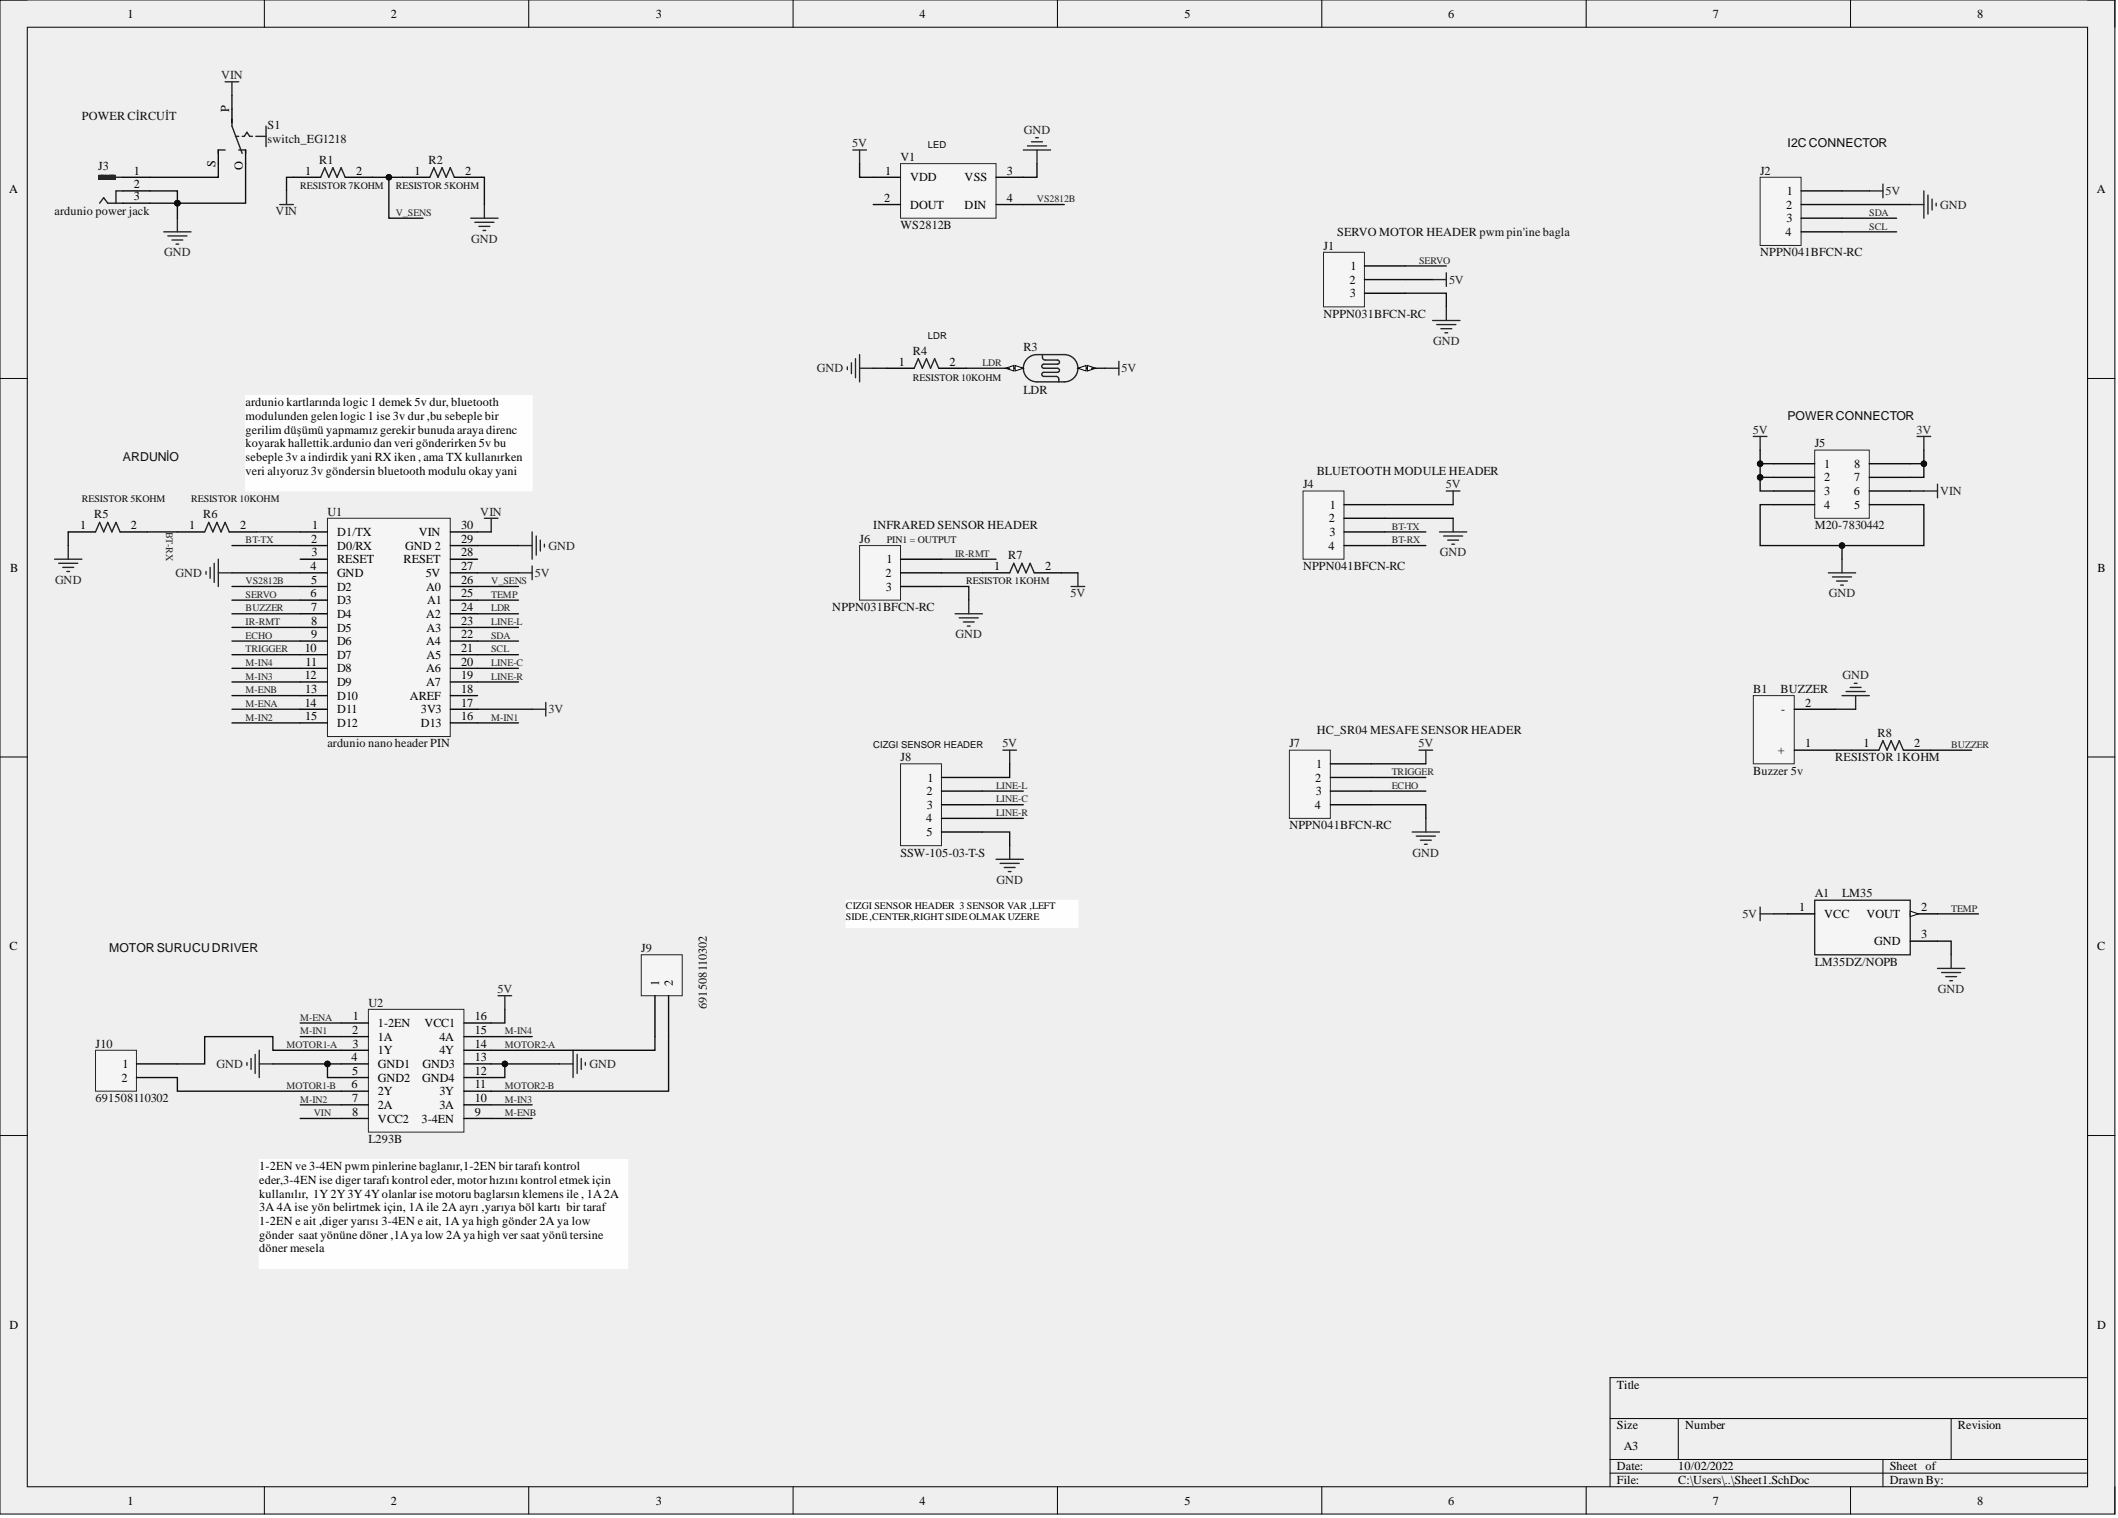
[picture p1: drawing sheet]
<svg xmlns="http://www.w3.org/2000/svg" width="393mm" height="282mm" viewBox="0 0 393 282" stroke-linecap="round" stroke-linejoin="round" font-family="sans-serif">
<path d="M0 0h392.8v281.1h-392.8z" fill-rule="evenodd" fill="#efefef"/>
<path d="M0 0h392.8v281.1h-392.8z" fill="none" stroke="#000" stroke-width=".19"/>
<path d="M5.1 5.1h382.6v271h-382.6z" fill-rule="evenodd" fill="#efefef"/>
<g fill="none" stroke="#000" stroke-width=".19">
<path d="M0 0h5.1M49.1 0v5.1M98.2 0v5.1M147.3 0v5.1M196.4 0v5.1M245.5 0v5.1M294.6 0v5.1M343.7 0v5.1M387.7 0h5.1v5.1M5.1 5.1h382.6v271h-382.6zM0 70.3h5.1M387.7 70.3h5.1"/>
<path d="M0 140.6h5.1M387.7 140.6h5.1M0 210.8h5.1M387.7 210.8h5.1M387.7 255.8h-88.7v20.3M49.1 276.1v5M98.2 276.1v5M147.3 276.1v5M196.4 276.1v5M245.5 276.1v5M294.6 276.1v5M299 263.4h88.7"/>
<path d="M299 271h88.7M299 273.5h88.7M311.7 263.4v7.6M343.7 276.1v5M349.7 271v5.1M362.4 263.4v7.6M392.8 276.1v5"/>
</g>
<path d="M60.8 96.2h22.8v40.6h-22.8z" fill-rule="evenodd" fill="#f5f5f5"/>
<path d="M60.8 96.2h22.8v40.6h-22.8z" fill="none" stroke="#262626" stroke-width=".19"/>
<g fill="none" stroke="#000" stroke-width=".25">
<path d="M55.7 98.8h5.1M83.6 98.8h5.1M55.7 101.3h5.1M55.7 103.8h5.1M55.7 106.4h5.1M55.7 108.9h5.1M55.7 111.4h5.1M55.7 114h5.1M55.7 116.5h5.1M55.7 119h5.1M83.6 101.3h5.1M83.6 103.8h5.1"/>
<path d="M83.6 106.4h5.1M83.6 108.9h5.1M83.6 111.4h5.1M83.6 114h5.1M83.6 116.5h5.1M83.6 119h5.1M55.7 121.6h5.1M55.7 124.1h5.1M55.7 126.6h5.1M55.7 129.2h5.1M55.7 131.7h5.1M55.7 134.2h5.1"/>
<path d="M83.6 121.6h5.1M83.6 124.1h5.1M83.6 126.6h5.1M83.6 129.2h5.1M83.6 131.7h5.1M83.6 134.2h5.1"/>
</g>
<path d="M18.5 37.7l.8-1 .7 1h2.8M21.3 32.9h1.5" fill="none" stroke="#1c1c1c" stroke-width=".25"/>
<path d="M19.3 32.9h.2" fill="none" stroke="#1c1c1c" stroke-width=".19"/>
<path d="M18.9 32.5h.7v.8h-.7z" fill-rule="evenodd" fill="#1c1c1c"/>
<path d="M18.9 32.5h.7v.8h-.7zM20 32.9h.3" fill="none" stroke="#1c1c1c" stroke-width=".19"/>
<path d="M19.6 32.5h.8v.8h-.8z" fill-rule="evenodd" fill="#1c1c1c"/>
<path d="M19.6 32.5h.8v.8h-.8zM20.8 32.9h.2" fill="none" stroke="#1c1c1c" stroke-width=".19"/>
<path d="M20.4 32.5h.8v.8h-.8z" fill-rule="evenodd" fill="#1c1c1c"/>
<path d="M20.4 32.5h.8v.8h-.8zM21 32.9h.3" fill="none" stroke="#1c1c1c" stroke-width=".19"/>
<path d="M20.7 32.5h.7v.8h-.7z" fill-rule="evenodd" fill="#1c1c1c"/>
<path d="M18.8 32.9h.2M20.7 32.5h.7v.8h-.7z" fill="none" stroke="#1c1c1c" stroke-width=".19"/>
<path d="M18.4 32.5h.7v.8h-.7z" fill-rule="evenodd" fill="#1c1c1c"/>
<path d="M18.4 32.5h.7v.8h-.7z" fill="none" stroke="#1c1c1c" stroke-width=".19"/>
<path d="M22.8 32.9h5.1M22.8 35.5h5.1M22.8 37.7h5.1" fill="none" stroke="#000" stroke-width=".25"/>
<path d="M22.8 35.5h-1.3v2.2" fill="none" stroke="#1c1c1c" stroke-width=".25"/>
<path d="M90 38v2.5M30.4 43h5.1M31.2 43.8h3.5M31.9 44.6h2.1M32.7 45.3h.5M32.9 40.5v2.5M87.4 40.5h5.1M88.2 41.3h3.5M88.9 42h2.1M89.7 42.8h.5" fill="none" stroke="#262626" stroke-width=".25"/>
<path d="M245.8 46.8h7.6v10.2h-7.6z" fill-rule="evenodd" fill="#f5f5f5"/>
<path d="M245.8 46.8h7.6v10.2h-7.6z" fill="none" stroke="#262626" stroke-width=".19"/>
<path d="M253.4 49.4h7.6M253.4 51.9h7.6M253.4 54.4h7.6" fill="none" stroke="#000" stroke-width=".25"/>
<path d="M266.1 51.9h2.5M266.1 59.5h5M268.6 50.6v2.6M268.6 57v2.5M266.8 60.3h3.6M267.6 61h2M268.4 61.8h.5M96.3 106.4h2.5M98.8 105.1v2.5M98.8 131.7h2.6M101.4 130.4v2.6" fill="none" stroke="#262626" stroke-width=".25"/>
<path d="M242 91.2h7.6v12.6h-7.6z" fill-rule="evenodd" fill="#f5f5f5"/>
<path d="M242 91.2h7.6v12.6h-7.6z" fill="none" stroke="#262626" stroke-width=".19"/>
<path d="M54.5 32.9h5M64.1 32.9h5.1M74.8 32.9h5M84.4 32.9h5.1M12.7 98.8h5M22.3 98.8h5.1M249.6 93.7h7.6M249.6 96.2h7.6M249.6 98.8h7.6M249.6 101.3h7.6" fill="none" stroke="#000" stroke-width=".25"/>
<path d="M267.3 98.8h5.1M268.1 99.5h3.5M268.6 91.2h2.5M269.9 91.2v2.5M269.9 96.2v2.6M10.1 103.8h5.1M10.9 104.6h3.5M11.7 105.4h2M12.4 106.1h.5M12.7 101.3v2.5M268.9 100.3h2M269.6 101.1h.5" fill="none" stroke="#262626" stroke-width=".25"/>
<path d="M59.5 32.9l.8-1.8 .8 1.8 .7-1.8 .8 1.8 .7-1.8 .8 1.8M79.8 32.9l.8-1.8 .7 1.8 .8-1.8 .8 1.8 .7-1.8 .8 1.8M17.7 98.8l.8-1.8 .8 1.8 .7-1.8 .8 1.8 .7-1.8 .8 1.8" fill="none" stroke="#1c1c1c" stroke-width=".25"/>
<path d="M239.5 139.3h7.6v12.7h-7.6z" fill-rule="evenodd" fill="#f5f5f5"/>
<path d="M239.5 139.3h7.6v12.7h-7.6z" fill="none" stroke="#262626" stroke-width=".19"/>
<path d="M247.1 141.8h7.6M247.1 144.4h7.6M247.1 146.9h7.6M247.1 149.4h7.6" fill="none" stroke="#000" stroke-width=".25"/>
<path d="M263.5 139.3h2.6M264.8 139.3v2.5M262.3 154.5h5M263 155.3h3.6M263.8 156h2M264.5 156.8h.6M264.8 152v2.5" fill="none" stroke="#262626" stroke-width=".25"/>
<path d="M325.6 129.2h7.6v12.6h-7.6z" fill-rule="evenodd" fill="#f5f5f5"/>
<path d="M325.6 129.2h7.6v12.6h-7.6z" fill="none" stroke="#262626" stroke-width=".19"/>
<path d="M32.9 98.8h5.1M42.6 98.8h5M333.2 139.3h7.6M333.2 131.7h7.6M343.9 139.3h5M353.5 139.3h5.1" fill="none" stroke="#000" stroke-width=".25"/>
<path d="M38 98.8l.8-1.8 .7 1.8 .8-1.8 .8 1.8 .7-1.8 .8 1.8M348.9 139.3l.8-1.8 .8 1.8 .7-1.8 .8 1.8 .7-1.8 .8 1.8" fill="none" stroke="#1c1c1c" stroke-width=".25"/>
<path d="M342.1 129.2h5.1M342.8 128.4h3.6M343.6 127.6h2M344.4 126.9h.5M344.6 129.2v2.5M326.9 168.4v2.6M326.9 169.7h2.5M359.8 179.8h5.1M362.4 177.3v2.5M360.6 180.6h3.5M361.3 181.3h2.1M362.1 182.1h.5" fill="none" stroke="#262626" stroke-width=".25"/>
<path d="M159.6 101.3h7.6v10.1h-7.6z" fill-rule="evenodd" fill="#f5f5f5"/>
<path d="M159.6 101.3h7.6v10.1h-7.6z" fill="none" stroke="#262626" stroke-width=".19"/>
<path d="M167.2 103.8h7.6M167.2 106.4h7.6M167.2 108.9h7.6M182.4 106.4h5.1M192.1 106.4h5" fill="none" stroke="#000" stroke-width=".25"/>
<path d="M177.4 114h5M178.1 114.7h3.6M178.9 115.5h2M179.7 116.2h.5M179.9 111.4v2.6M198.9 108.9h2.6M200.2 106.4v2.5" fill="none" stroke="#262626" stroke-width=".25"/>
<path d="M187.5 106.4l.8-1.8 .7 1.8 .8-1.8 .8 1.8 .7-1.8 .8 1.8" fill="none" stroke="#1c1c1c" stroke-width=".25"/>
<path d="M167.2 30.4h17.8v10.1h-17.8z" fill-rule="evenodd" fill="#f5f5f5"/>
<path d="M167.2 30.4h17.8v10.1h-17.8z" fill="none" stroke="#262626" stroke-width=".19"/>
<path d="M162.2 32.9h5M162.2 38h5M185 32.9h5M185 38h5" fill="none" stroke="#000" stroke-width=".25"/>
<g fill="none" stroke="#262626" stroke-width=".25">
<path d="M158.4 27.9h2.5M159.6 27.9v2.5M190 27.9h5.1M190.8 27.1h3.6M191.6 26.3h2M192.3 25.6h.5M192.6 27.9v2.5M98.8 98.8v5M99.6 99.5v3.6M38.3 106.1v.5M39 105.4v2M39.8 104.6v3.5"/>
<path d="M40.5 103.8v5.1M40.5 106.4h2.6M96.3 101.3h2.5M100.3 100.3v2M101.1 101.1v.5"/>
</g>
<path d="M167.2 141.8h7.6v15.2h-7.6z" fill-rule="evenodd" fill="#f5f5f5"/>
<path d="M167.2 141.8h7.6v15.2h-7.6z" fill="none" stroke="#262626" stroke-width=".19"/>
<path d="M174.8 144.4h7.6M174.8 146.9h7.6M174.8 149.4h7.6M174.8 152h7.6M174.8 154.5h7.6" fill="none" stroke="#000" stroke-width=".25"/>
<path d="M186.2 139.3h2.6M187.5 139.3v2.5M185 159.6h5M187.5 157v2.6M185.7 160.3h3.6M186.5 161.1h2M187.3 161.8h.5" fill="none" stroke="#262626" stroke-width=".25"/>
<path d="M157.1 167.2h43.1v5h-43.1z" fill-rule="evenodd" fill="#fefefe"/>
<path d="M157.1 167.2h43.1v5h-43.1z" fill="none" stroke="#fefefe" stroke-width=".19"/>
<path d="M45.6 73.4h53.2v17.8h-53.2z" fill-rule="evenodd" fill="#fefefe"/>
<path d="M45.6 73.4h53.2v17.8h-53.2z" fill="none" stroke="#fefefe" stroke-width=".19"/>
<path d="M157.4 68.1v.5M158.1 67.4v2M158.9 66.6v3.6M159.6 65.8v5.1M159.6 68.4h2.6M205.3 68.4h2.5M207.8 67.1v2.5" fill="none" stroke="#262626" stroke-width=".25"/>
<path d="M164.7 68.4h5.1M174.3 68.4h5.1" fill="none" stroke="#000" stroke-width=".25"/>
<path d="M169.8 68.4l.7-1.8 .8 1.8 .8-1.8 .7 1.8 .8-1.8 .7 1.8" fill="none" stroke="#1c1c1c" stroke-width=".25"/>
<path d="M68.4 187.4h17.8v22.8h-17.8z" fill-rule="evenodd" fill="#f5f5f5"/>
<path d="M68.4 187.4h17.8v22.8h-17.8z" fill="none" stroke="#262626" stroke-width=".19"/>
<g fill="none" stroke="#000" stroke-width=".25">
<path d="M63.3 190h5.1M63.3 192.5h5.1M63.3 195h5.1M63.3 197.6h5.1M86.2 190h5M86.2 192.5h5M86.2 195h5M86.2 197.6h5M63.3 200.1h5.1M63.3 202.6h5.1M63.3 205.2h5.1M63.3 207.7h5.1"/>
<path d="M86.2 200.1h5M86.2 202.6h5M86.2 205.2h5M86.2 207.7h5"/>
</g>
<path d="M45.9 197.3v.5M46.6 196.5v2.1M47.4 195.8v3.5M48.1 197.6h2.6M48.1 195v5.1M103.9 197.6h2.5M106.4 195v5.1M107.2 195.8v3.5M107.9 196.5v2.1M108.7 197.3v.5" fill="none" stroke="#262626" stroke-width=".25"/>
<path d="M48.1 215.3h68.5v20.2h-68.5z" fill-rule="evenodd" fill="#fefefe"/>
<path d="M48.1 215.3h68.5v20.2h-68.5z" fill="none" stroke="#fefefe" stroke-width=".19"/>
<path d="M92.5 184.9h2.5M93.8 184.9v2.5" fill="none" stroke="#262626" stroke-width=".25"/>
<path d="M17.7 195h7.6v7.6h-7.6z" fill-rule="evenodd" fill="#f5f5f5"/>
<path d="M17.7 195h7.6v7.6h-7.6z" fill="none" stroke="#262626" stroke-width=".19"/>
<path d="M25.3 197.6h7.6M25.3 200.1h7.6" fill="none" stroke="#000" stroke-width=".25"/>
<path d="M119.1 177.3h7.6v7.6h-7.6z" fill-rule="evenodd" fill="#f5f5f5"/>
<path d="M119.1 177.3h7.6v7.6h-7.6z" fill="none" stroke="#262626" stroke-width=".19"/>
<path d="M40.5 27.9v2.5M43.1 20.3v2.5M45.6 27.9v2.5M121.6 184.9v7.6M124.2 184.9v7.6" fill="none" stroke="#000" stroke-width=".25"/>
<path d="M41.8 27.9h-1.3v.6M43.1 22.2v1.2l1.9 5.1M43.7 25.3h.6M44.3 27.9h1.3v.6M45 25.3h.4l.5-.7 .5 .7h.5M47.5 25.3h1.9M49.4 23.4v3.8" fill="none" stroke="#1c1c1c" stroke-width=".25"/>
<path d="M41.8 15.2h2.5M43.1 15.2v2.5M51.9 38h2.6M53.2 35.5v2.5M90 96.2h2.5M91.2 96.2v2.6" fill="none" stroke="#262626" stroke-width=".25"/>
<path d="M337 83.6h10.2v12.6h-10.2z" fill-rule="evenodd" fill="#f5f5f5"/>
<path d="M337 83.6h10.2v12.6h-10.2z" fill="none" stroke="#262626" stroke-width=".19"/>
<path d="M329.4 93.7h7.6M329.4 86.1h7.6M329.4 88.6h7.6M329.4 91.2h7.6M347.2 93.7h7.6M347.2 86.1h7.6M347.2 88.6h7.6M347.2 91.2h7.6" fill="none" stroke="#000" stroke-width=".25"/>
<path d="M325.6 81h2.6M326.9 81v2.6M356 81h2.6M357.3 91.2h2.5M357.3 81v2.6M359.8 89.9v2.5" fill="none" stroke="#262626" stroke-width=".25"/>
<path d="M326.9 32.9h7.6v12.7h-7.6z" fill-rule="evenodd" fill="#f5f5f5"/>
<path d="M326.9 32.9h7.6v12.7h-7.6z" fill="none" stroke="#262626" stroke-width=".19"/>
<path d="M334.5 35.5h7.6M334.5 38h7.6M334.5 40.5h7.6M334.5 43h7.6M187.5 68.4h2.5" fill="none" stroke="#000" stroke-width=".25"/>
<path d="M347.2 35.5h2.5M349.7 34.2v2.5M354.8 38h2.5M357.3 35.5v5M358.1 36.2v3.6M358.8 37v2M359.6 37.7v.5" fill="none" stroke="#262626" stroke-width=".25"/>
<path d="M190.6 66.8a2.53 2.53 0 0 1 2-1h5.1a2.53 2.53 0 0 1 2.5 2.6 2.53 2.53 0 0 1-2.5 2.5h-5.1a2.53 2.53 0 0 1-2.3-1.4 2.53 2.53 0 0 1 .3-2.7zM193.6 65.8v.6l.3 .4 2.5 .1a.38 .38 0 0 1 .4 .3 .38 .38 0 0 1-.4 .4h-2.5a.38 .38 0 0 0-.4 .4 .38 .38 0 0 0 .4 .4h2.5a.38 .38 0 0 1 .4 .4 .38 .38 0 0 1-.4 .3h-2.5a.38 .38 0 0 0-.4 .4 .38 .38 0 0 0 .4 .4l2.5 .1 .2 .4v.5" fill="none" stroke="#1c1c1c" stroke-width=".25"/>
<path d="M188.5 67.9l1.5 .5-1.5 .5z" fill="#fbfbfb"/>
<path d="M188.5 67.9l1.5 .5-1.5 .5z" fill="none" stroke="#000" stroke-width=".19"/>
<path d="M186.8 68.4l1.5-.5v1z" fill="#fbfbfb"/>
<path d="M186.8 68.4l1.5-.5v1z" fill="none" stroke="#000" stroke-width=".19"/>
<path d="M200.2 68.4h2.5" fill="none" stroke="#000" stroke-width=".25"/>
<path d="M200.2 68.4l1.5-.5v1z" fill="#fbfbfb"/>
<path d="M200.2 68.4l1.5-.5v1z" fill="none" stroke="#000" stroke-width=".19"/>
<path d="M202 67.9l1.5 .5-1.5 .5z" fill="#fbfbfb"/>
<path d="M202 67.9l1.5 .5-1.5 .5z" fill="none" stroke="#000" stroke-width=".19"/>
<path d="M337 167.2h17.8v10.1h-17.8z" fill-rule="evenodd" fill="#f5f5f5"/>
<path d="M337 167.2h17.8v10.1h-17.8z" fill="none" stroke="#262626" stroke-width=".25"/>
<path d="M332 169.7h5M354.8 169.7h5" fill="none" stroke="#000" stroke-width=".25"/>
<path d="M354.8 169.2l1.5 .5-1.5 .5z" fill="#fbfbfb"/>
<path d="M354.8 169.2l1.5 .5-1.5 .5z" fill="none" stroke="#000" stroke-width=".19"/>
<path d="M354.8 174.8h5" fill="none" stroke="#000" stroke-width=".25"/>
<path d="M27.9 37.7h5v2.8" fill="none" stroke="#0e0e0e" stroke-width=".25"/>
<circle cx="32.9" cy="37.7" r=".51" fill="#0e0e0e"/>
<circle cx="32.9" cy="37.7" r=".51" fill="none" stroke="#0e0e0e" stroke-width=".19"/>
<path d="M27.9 35.5h5v2.2" fill="none" stroke="#0e0e0e" stroke-width=".25"/>
<circle cx="32.9" cy="37.7" r=".51" fill="#0e0e0e"/>
<circle cx="32.9" cy="37.7" r=".51" fill="none" stroke="#0e0e0e" stroke-width=".19"/>
<g fill="none" stroke="#0e0e0e" stroke-width=".25">
<path d="M89.5 32.9h.5v5.1M159.6 30.4v2.5h2.6M190 38h7.7M192.6 30.4v2.5h-2.6M261 54.4h7.6v2.6M261 49.4h7.6M261 51.9h5.1M162.2 68.4h2.5M179.4 68.4h8.1M202.7 68.4h2.6M12.7 98.8v2.5M47.6 98.8h8.1"/>
<path d="M257.2 98.8h7.6M257.2 93.7h12.7M257.2 96.2h12.7M43.1 108.9h12.6M43.1 106.4h12.6M43.1 119h12.6M43.1 114h12.6M43.1 116.5h12.6M88.7 108.9h7.6M88.7 106.4h7.6M88.7 101.3h7.6M88.7 114h7.6"/>
<path d="M88.7 111.4h7.6M88.7 116.5h7.6M174.8 108.9h5.1v2.5M174.8 106.4h7.6M174.8 103.8h10.2M197.1 106.4h3.1M257.2 101.3h7.6M43.1 121.6h12.6M88.7 131.7h10.1M88.7 124.1h7.6M88.7 126.6h7.6M340.8 131.7h3.8"/>
<path d="M340.8 139.3h3.1M358.6 139.3h7.6M182.4 154.5h5.1v2.5M182.4 149.4h7.6M182.4 152h7.6M187.5 141.8v2.6h-5.1M254.7 149.4h10.1v2.6M254.7 141.8h10.1M254.7 144.4h10.1M254.7 146.9h10.1M329.4 169.7h2.6M359.8 174.8h2.6v2.5"/>
<path d="M359.8 169.7h7.6M63.3 197.6h-2.5v2.5h2.5"/>
</g>
<circle cx="60.8" cy="197.6" r=".51" fill="#0e0e0e"/>
<circle cx="60.8" cy="197.6" r=".51" fill="none" stroke="#0e0e0e" stroke-width=".19"/>
<path d="M91.2 197.6h2.6v2.5h-2.6" fill="none" stroke="#0e0e0e" stroke-width=".25"/>
<circle cx="93.8" cy="197.6" r=".51" fill="#0e0e0e"/>
<circle cx="93.8" cy="197.6" r=".51" fill="none" stroke="#0e0e0e" stroke-width=".19"/>
<path d="M50.7 197.6h10.1" fill="none" stroke="#0e0e0e" stroke-width=".25"/>
<circle cx="60.8" cy="197.6" r=".51" fill="#0e0e0e"/>
<circle cx="60.8" cy="197.6" r=".51" fill="none" stroke="#0e0e0e" stroke-width=".19"/>
<path d="M93.8 197.6h10.1" fill="none" stroke="#0e0e0e" stroke-width=".25"/>
<circle cx="93.8" cy="197.6" r=".51" fill="#0e0e0e"/>
<circle cx="93.8" cy="197.6" r=".51" fill="none" stroke="#0e0e0e" stroke-width=".19"/>
<g fill="none" stroke="#0e0e0e" stroke-width=".25">
<path d="M69.2 32.9h5.6M43.1 111.4h12.6M43.1 129.2h12.6M43.1 131.7h12.6M43.1 134.2h12.6M43.1 126.6h12.6M43.1 124.1h12.6M88.7 134.2h7.6M182.4 146.9h7.6M55.7 190h7.6M55.7 192.5h7.6M91.2 192.5h7.6"/>
<path d="M93.8 187.4v2.6h-2.6M55.7 207.7h7.6M55.7 205.2h7.6M91.2 207.7h7.6M91.2 205.2h7.6"/>
</g>
<circle cx="72.2" cy="32.9" r=".51" fill="#0e0e0e"/>
<circle cx="72.2" cy="32.9" r=".51" fill="none" stroke="#0e0e0e" stroke-width=".19"/>
<path d="M43.1 17.7v2.6M40.5 30.4v2.5h-12.6M54.5 32.9h-1.3v2.6M88.7 98.8h2.5M329.4 86.1h-2.5v2.5h2.5" fill="none" stroke="#0e0e0e" stroke-width=".25"/>
<circle cx="326.9" cy="86.1" r=".51" fill="#0e0e0e"/>
<circle cx="326.9" cy="86.1" r=".51" fill="none" stroke="#0e0e0e" stroke-width=".19"/>
<circle cx="326.9" cy="88.6" r=".51" fill="#0e0e0e"/>
<circle cx="326.9" cy="88.6" r=".51" fill="none" stroke="#0e0e0e" stroke-width=".19"/>
<path d="M354.8 86.1h2.5v2.5h-2.5" fill="none" stroke="#0e0e0e" stroke-width=".25"/>
<circle cx="357.3" cy="86.1" r=".51" fill="#0e0e0e"/>
<circle cx="357.3" cy="86.1" r=".51" fill="none" stroke="#0e0e0e" stroke-width=".19"/>
<path d="M326.9 88.6v2.6h2.5" fill="none" stroke="#0e0e0e" stroke-width=".25"/>
<circle cx="326.9" cy="88.6" r=".51" fill="#0e0e0e"/>
<circle cx="326.9" cy="88.6" r=".51" fill="none" stroke="#0e0e0e" stroke-width=".19"/>
<path d="M354.8 91.2h2.5M357.3 83.6v2.5" fill="none" stroke="#0e0e0e" stroke-width=".25"/>
<circle cx="357.3" cy="86.1" r=".51" fill="#0e0e0e"/>
<circle cx="357.3" cy="86.1" r=".51" fill="none" stroke="#0e0e0e" stroke-width=".19"/>
<path d="M326.9 83.6v2.5" fill="none" stroke="#0e0e0e" stroke-width=".25"/>
<circle cx="326.9" cy="86.1" r=".51" fill="#0e0e0e"/>
<circle cx="326.9" cy="86.1" r=".51" fill="none" stroke="#0e0e0e" stroke-width=".19"/>
<path d="M45.6 30.4v7.3h-12.7" fill="none" stroke="#0e0e0e" stroke-width=".25"/>
<circle cx="32.9" cy="37.7" r=".51" fill="#0e0e0e"/>
<circle cx="32.9" cy="37.7" r=".51" fill="none" stroke="#0e0e0e" stroke-width=".19"/>
<path d="M72.2 32.9v7.6h6.4M342.1 38h12.7M342.1 35.5h5.1M342.1 40.5h10.1M342.1 43h10.1M88.7 119h7.6M88.7 121.6h7.6M121.6 192.5v2.5h-30.4M124.2 192.5v10.1h-33" fill="none" stroke="#0e0e0e" stroke-width=".25"/>
<circle cx="72.2" cy="32.9" r=".51" fill="#0e0e0e"/>
<circle cx="72.2" cy="32.9" r=".51" fill="none" stroke="#0e0e0e" stroke-width=".19"/>
<path d="M27.4 98.8h5.5M329.4 93.7h-2.5v7.6h30.4v-7.6h-2.5M43.1 101.3h12.6M63.3 195h-12.6v-2.5h-12.7v5.1h-5.1M32.9 200.1v2.5h30.4" fill="none" stroke="#0e0e0e" stroke-width=".25"/>
<circle cx="342.1" cy="101.3" r=".51" fill="#0e0e0e"/>
<circle cx="342.1" cy="101.3" r=".51" fill="none" stroke="#0e0e0e" stroke-width=".19"/>
<path d="M339.6 106.4h5M340.3 107.1h3.6M341.1 107.9h2M341.8 108.6h.5M342.1 103.8v2.6" fill="none" stroke="#262626" stroke-width=".25"/>
<path d="M342.1 101.3v2.5" fill="none" stroke="#0e0e0e" stroke-width=".25"/>
<circle cx="342.1" cy="101.3" r=".51" fill="#0e0e0e"/>
<circle cx="342.1" cy="101.3" r=".51" fill="none" stroke="#0e0e0e" stroke-width=".19"/>
<g font-size="2.3">
<text x="23.7" y="3.3">1</text>
<text x="72.6" y="3.3">2</text>
<text x="121.8" y="3.3">3</text>
<text x="170.8" y="3.3">4</text>
<text x="220" y="3.3">5</text>
<text x="268.9" y="3.3">6</text>
<text x="318.1" y="3.3">7</text>
<text x="367.2" y="3.3">8</text>
<text x="42.6" y="20.8" transform="rotate(-90 42.6 20.8)">P</text>
<text x="1.7" y="35.9">A</text>
<text x="24.8" y="32.4">1</text>
<text x="24.8" y="34.9">2</text>
<text x="40" y="31.1" transform="rotate(-90 40 31.1)">S</text>
<text x="45.1" y="31.5" transform="rotate(-90 45.1 31.5)">O</text>
<text x="56.7" y="32.4">1</text>
<text x="66.1" y="32.4">2</text>
<text x="76.9" y="32.4">1</text>
<text x="86.4" y="32.4">2</text>
<text x="164.4" y="32.4">1</text>
<text x="169" y="33.7">VDD</text>
<text x="179.2" y="33.7">VSS</text>
<text x="187" y="32.4">3</text>
<text x="389.4" y="35.9">A</text>
<text x="24.8" y="37.2">3</text>
<text x="164.2" y="37.5">2</text>
<text x="169" y="38.7">DOUT</text>
<text x="179.2" y="38.7">DIN</text>
<text x="187" y="37.5">4</text>
<text x="331.7" y="38.7">2</text>
<text x="331.8" y="41.3">3</text>
<text x="331.9" y="36.2">1</text>
<text x="331.6" y="43.8">4</text>
<text x="250.6" y="52.7">2</text>
<text x="250.8" y="50.1">1</text>
<text x="250.7" y="55.2">3</text>
<text x="166.9" y="67.9">1</text>
<text x="176.4" y="67.9">2</text>
<text x="45.6" y="75.5">ardunio kartlarında logic 1 demek 5v dur, bluetooth</text>
<text x="45.6" y="78">modulunden gelen logic 1 ise 3v dur ,bu sebeple bir</text>
<text x="45.6" y="80.5">gerilim düşümü yapmamız gerekir bunuda araya direnc</text>
<text x="45.6" y="83.1">koyarak hallettik.ardunio dan veri gönderirken 5v bu</text>
<text x="45.6" y="85.6">sebeple 3v a indirdik yani RX iken , ama TX kullanırken</text>
<text x="45.6" y="88.1">veri alıyoruz 3v göndersin bluetooth modulu okay yani</text>
<text x="338.8" y="86.9">1</text>
<text x="338.8" y="89.4">2</text>
<text x="344.4" y="89.4">7</text>
<text x="344.4" y="86.9">8</text>
<text x="247" y="94.5">1</text>
<text x="338.8" y="94.5">4</text>
<text x="338.8" y="91.9">3</text>
<text x="344.3" y="91.9">6</text>
<text x="344.4" y="94.5">5</text>
<text x="14.9" y="98.3">1</text>
<text x="24.3" y="98.3">2</text>
<text x="35.1" y="98.3">1</text>
<text x="44.6" y="98.3">2</text>
<text x="57.8" y="100.8">2</text>
<text x="57.9" y="98.3">1</text>
<text x="62.6" y="99.5">D1/TX</text>
<text x="77.8" y="99.5">VIN</text>
<text x="85.6" y="98.3">30</text>
<text x="85.6" y="100.8">29</text>
<text x="246.8" y="97">2</text>
<text x="246.9" y="99.5">3</text>
<text x="1.9" y="106.2">B</text>
<text x="57.7" y="105.9">4</text>
<text x="57.9" y="103.3">3</text>
<text x="62.6" y="102.1">D0/RX</text>
<text x="62.6" y="104.6">RESET</text>
<text x="62.6" y="107.1">GND</text>
<text x="74.9" y="104.6">RESET</text>
<text x="75.3" y="102.1">GND 2</text>
<text x="79.1" y="107.1">5V</text>
<text x="85.6" y="103.3">28</text>
<text x="85.6" y="105.9">27</text>
<text x="164.5" y="107.1">2</text>
<text x="164.6" y="104.6">1</text>
<text x="184.6" y="105.9">1</text>
<text x="194.1" y="105.9">2</text>
<text x="246.7" y="102.1">4</text>
<text x="389.6" y="106.2">B</text>
<text x="57.7" y="110.9">6</text>
<text x="57.8" y="108.4">5</text>
<text x="57.8" y="113.5">7</text>
<text x="62.6" y="109.7">D2</text>
<text x="62.6" y="112.2">D3</text>
<text x="79.1" y="109.7">A0</text>
<text x="79.3" y="112.2">A1</text>
<text x="85.6" y="108.4">26</text>
<text x="85.6" y="113.5">24</text>
<text x="85.6" y="110.9">25</text>
<text x="164.5" y="109.7">3</text>
<text x="57.8" y="116">8</text>
<text x="57.8" y="118.5">9</text>
<text x="62.6" y="114.7">D4</text>
<text x="62.6" y="117.3">D5</text>
<text x="62.6" y="119.8">D6</text>
<text x="79.1" y="119.8">A4</text>
<text x="79.1" y="114.7">A2</text>
<text x="79.2" y="117.3">A3</text>
<text x="85.6" y="118.5">22</text>
<text x="85.6" y="116">23</text>
<text x="56.6" y="121.1">10</text>
<text x="56.8" y="123.6">11</text>
<text x="62.6" y="122.3">D7</text>
<text x="62.6" y="124.9">D8</text>
<text x="79.1" y="124.9">A6</text>
<text x="79.2" y="122.3">A5</text>
<text x="85.6" y="123.6">20</text>
<text x="85.6" y="121.1">21</text>
<text x="56.6" y="126.1">12</text>
<text x="56.6" y="131.2">14</text>
<text x="56.7" y="128.7">13</text>
<text x="62.6" y="127.4">D9</text>
<text x="62.6" y="129.9">D10</text>
<text x="76.1" y="129.9">AREF</text>
<text x="79.1" y="127.4">A7</text>
<text x="85.6" y="131.2">17</text>
<text x="85.6" y="128.7">18</text>
<text x="85.6" y="126.1">19</text>
<text x="335.2" y="131.2">2</text>
<text x="56.7" y="133.7">15</text>
<text x="62.6" y="132.5">D11</text>
<text x="62.6" y="135">D12</text>
<text x="78.1" y="135">D13</text>
<text x="78.1" y="132.5">3V3</text>
<text x="85.6" y="133.7">16</text>
<text x="330.8" y="132.5">-</text>
<text x="244.4" y="142.6">1</text>
<text x="330.2" y="140.1">+</text>
<text x="335.2" y="138.8">1</text>
<text x="346.1" y="138.8">1</text>
<text x="355.5" y="138.8">2</text>
<text x="172.1" y="147.7">2</text>
<text x="172.2" y="145.1">1</text>
<text x="244.3" y="145.1">2</text>
<text x="244.4" y="147.7">3</text>
<text x="172" y="152.7">4</text>
<text x="172.1" y="155.3">5</text>
<text x="172.1" y="150.2">3</text>
<text x="244.2" y="150.2">4</text>
<text x="334.1" y="169.2">1</text>
<text x="338.8" y="170.5">VCC</text>
<text x="346.7" y="170.5">VOUT</text>
<text x="356.8" y="169.2">2</text>
<text x="1.8" y="176.4">C</text>
<text x="348.1" y="175.5">GND</text>
<text x="356.8" y="174.3">3</text>
<text x="389.5" y="176.4">C</text>
<text x="122.4" y="183.1" transform="rotate(-90 122.4 183.1)">1</text>
<text x="124.9" y="183.1" transform="rotate(-90 124.9 183.1)">2</text>
<text x="65.4" y="192">2</text>
<text x="65.5" y="189.4">1</text>
<text x="70.2" y="190.7">1-2EN</text>
<text x="78.8" y="190.7">VCC1</text>
<text x="88.2" y="192">15</text>
<text x="88.2" y="189.4">16</text>
<text x="65.3" y="197">4</text>
<text x="65.5" y="194.5">3</text>
<text x="70.2" y="193.2">1A</text>
<text x="70.2" y="195.8">1Y</text>
<text x="81.6" y="195.8">4Y</text>
<text x="81.6" y="193.2">4A</text>
<text x="88.2" y="197">13</text>
<text x="88.2" y="194.5">14</text>
<text x="22.6" y="200.8">2</text>
<text x="22.7" y="198.3">1</text>
<text x="65.3" y="202.1">6</text>
<text x="65.4" y="199.6">5</text>
<text x="70.2" y="198.3">GND1</text>
<text x="70.2" y="200.8">GND2</text>
<text x="70.2" y="203.4">2Y</text>
<text x="78.4" y="200.8">GND4</text>
<text x="78.5" y="198.3">GND3</text>
<text x="81.6" y="203.4">3Y</text>
<text x="88.2" y="202.1">11</text>
<text x="88.2" y="199.6">12</text>
<text x="65.4" y="204.6">7</text>
<text x="65.4" y="207.2">8</text>
<text x="70.2" y="205.9">2A</text>
<text x="70.2" y="208.4">VCC2</text>
<text x="78.3" y="208.4">3-4EN</text>
<text x="81.6" y="205.9">3A</text>
<text x="88.2" y="207.2">9</text>
<text x="88.2" y="204.6">10</text>
<text x="48.1" y="217.3">1-2EN ve 3-4EN pwm pinlerine baglanır,1-2EN bir tarafı kontrol</text>
<text x="48.1" y="219.8">eder,3-4EN ise diger tarafı kontrol eder, motor hızını kontrol etmek için</text>
<text x="48.1" y="222.4">kullanılır, 1Y2Y3Y4Yolanlar ise motoru baglarsın klemens ile , 1A2A</text>
<text x="48.1" y="224.9">3A 4A ise yön belirtmek için, 1A ile 2A ayrı ,yarıya böl kartı bir taraf</text>
<text x="48.1" y="227.4">1-2EN e ait ,diger yarısı 3-4EN e ait, 1A ya high gönder 2A ya low</text>
<text x="48.1" y="230">gönder saat yönüne döner ,1Aya low 2Aya high ver saat yönü tersine</text>
<text x="48.1" y="232.5">döner mesela</text>
<text x="1.8" y="246.8">D</text>
<text x="389.5" y="246.8">D</text>
<text x="300.3" y="257.8">Title</text>
<text x="300.3" y="265.4">Size</text>
<text x="301.5" y="269.2">A3</text>
<text x="312.9" y="265.4">Number</text>
<text x="363.6" y="265.4">Revision</text>
<text x="300.3" y="273">Date:</text>
<text x="300.3" y="275.6">File:</text>
<text x="311.7" y="273">10/02/2022</text>
<text x="311.7" y="275.6">C:\Users\..\Sheet1.SchDoc</text>
<text x="351" y="273">Sheet of</text>
<text x="351" y="275.6">Drawn By:</text>
<text x="23.7" y="279.4">1</text>
<text x="72.6" y="279.4">2</text>
<text x="121.8" y="279.4">3</text>
<text x="170.8" y="279.4">4</text>
<text x="220" y="279.4">5</text>
<text x="268.9" y="279.4">6</text>
<text x="318.1" y="279.4">7</text>
<text x="367.2" y="279.4">8</text>
</g>
<g font-size="2.3" fill="#262626">
<text x="41.1" y="14.7">VIN</text>
<text x="158.3" y="27.3">5V</text>
<text x="190.1" y="24.8">GND</text>
<text x="51.2" y="40">VIN</text>
<text x="350.2" y="36.2">5V</text>
<text x="360.3" y="38.7">GND</text>
<text x="30.5" y="47.6">GND</text>
<text x="87.5" y="45.1">GND</text>
<text x="269.1" y="52.7">5V</text>
<text x="266.2" y="64.1">GND</text>
<text x="151.7" y="69.1">GND</text>
<text x="208.3" y="69.1">5V</text>
<text x="325.5" y="80.5">5V</text>
<text x="355.9" y="80.5">3V</text>
<text x="89.2" y="95.7">VIN</text>
<text x="268.5" y="90.7">5V</text>
<text x="360.3" y="91.9">VIN</text>
<text x="32.6" y="107.1">GND</text>
<text x="99.3" y="107.1">5V</text>
<text x="101.9" y="102.1">GND</text>
<text x="267.4" y="103.3">GND</text>
<text x="10.2" y="108.4">GND</text>
<text x="198.8" y="110.9">5V</text>
<text x="339.6" y="110.9">GND</text>
<text x="177.5" y="118.5">GND</text>
<text x="342.2" y="126.1">GND</text>
<text x="101.9" y="132.5">3V</text>
<text x="186.2" y="138.8">5V</text>
<text x="263.5" y="138.8">5V</text>
<text x="262.4" y="159.1">GND</text>
<text x="185.1" y="164.1">GND</text>
<text x="323.6" y="170.5">5V</text>
<text x="92.4" y="184.4">5V</text>
<text x="359.9" y="184.4">GND</text>
<text x="40.2" y="198.3">GND</text>
<text x="109.5" y="198.3">GND</text>
</g>
<g font-size="2.3" fill="#0e0e0e">
<text x="15.2" y="22.3">POWER CİRCUİT</text>
<text x="49.7" y="24">S1</text>
<text x="49.7" y="26.5">switch_EG1218</text>
<text x="167.2" y="29.9">V1</text>
<text x="332" y="27.3">I2CCONNECTOR</text>
<text x="18.2" y="31.7">J3</text>
<text x="59.3" y="30.4">R1</text>
<text x="79.6" y="30.4">R2</text>
<text x="326.9" y="32.4">J2</text>
<text x="10.1" y="40">ardunio power jack</text>
<text x="167.2" y="42.5">WS2812B</text>
<text x="245.8" y="46.3">J1</text>
<text x="248.3" y="43.8">SERVO MOTOR HEADER pwm pin'ine bagla</text>
<text x="326.9" y="47.6">NPPN041BFCN-RC</text>
<text x="245.8" y="59">NPPN031BFCN-RC</text>
<text x="169.5" y="65.8">R4</text>
<text x="190" y="65.1">R3</text>
<text x="190" y="73.2">LDR</text>
<text x="332" y="78">POWERCONNECTOR</text>
<text x="337" y="83.1">J5</text>
<text x="22.8" y="85.6">ARDUNİO</text>
<text x="244.5" y="88.1">BLUETOOTH MODULE HEADER</text>
<text x="60.8" y="95.7">U1</text>
<text x="242" y="90.7">J4</text>
<text x="17.5" y="96.2">R5</text>
<text x="37.8" y="96.2">R6</text>
<text x="159.6" y="100.8">J6</text>
<text x="162.2" y="98.3">INFRARED SENSOR HEADER</text>
<text x="337" y="98.3">M20-7830442</text>
<text x="187.3" y="103.8">R7</text>
<text x="242" y="105.9">NPPN041BFCN-RC</text>
<text x="154.6" y="113.5">NPPN031BFCN-RC</text>
<text x="325.6" y="128.7">B1</text>
<text x="330.7" y="128.7">BUZZER</text>
<text x="244.5" y="136.3">HC_SR04 MESAFE SENSOR HEADER</text>
<text x="348.7" y="136.8">R8</text>
<text x="60.8" y="138.8">ardunio nano header PIN</text>
<text x="167.2" y="141.3">J8</text>
<text x="239.5" y="138.8">J7</text>
<text x="325.6" y="143.9">Buzzer 5v</text>
<text x="340.8" y="141.3">RESISTOR 1KOHM</text>
<text x="239.5" y="154">NPPN041BFCN-RC</text>
<text x="167.2" y="159.1">SSW-105-03-T-S</text>
<text x="337" y="166.7">A1</text>
<text x="342.1" y="166.7">LM35</text>
<text x="20.3" y="176.8">MOTORSURUCUDRIVER</text>
<text x="119.1" y="176.8">J9</text>
<text x="337" y="179.3">LM35DZ/NOPB</text>
<text x="68.4" y="186.9">U2</text>
<text x="131.3" y="187.4" transform="rotate(-90 131.3 187.4)">691508110302</text>
<text x="17.7" y="194.5">J10</text>
<text x="17.7" y="204.6">691508110302</text>
<text x="68.4" y="212.2">L293B</text>
</g>
<g font-size="1.9" fill="#0e0e0e">
<text x="55.7" y="35">RESISTOR 7KOHM</text>
<text x="73.5" y="35">RESISTOR 5KOHM</text>
<text x="169.5" y="70.7">RESISTOR 10KOHM</text>
<text x="15.2" y="93.3">RESISTOR 5KOHM</text>
<text x="35.5" y="93.3">RESISTOR 10KOHM</text>
<text x="164.7" y="100.9">PIN1 = OUTPUT</text>
<text x="179.4" y="108.5">RESISTOR 1KOHM</text>
</g>
<g font-size="1.9" fill="#262626">
<text x="73.5" y="40.1">V_SENS</text>
<text x="192.6" y="37.6">VS2812B</text>
<text x="347.2" y="40.1">SDA</text>
<text x="347.2" y="42.6">SCL</text>
<text x="263.5" y="49">SERVO</text>
<text x="182.4" y="68">LDR</text>
<text x="30.8" y="98.8" transform="rotate(90 30.8 98.8)">BT-RX</text>
<text x="45.6" y="100.9">BT-TX</text>
<text x="258.5" y="98.3">BT-TX</text>
<text x="258.5" y="100.9">BT-RX</text>
<text x="177.4" y="103.4">IR-RMT</text>
<text x="45.6" y="113.5">BUZZER</text>
<text x="45.6" y="108.5">VS2812B</text>
<text x="45.6" y="111">SERVO</text>
<text x="91.2" y="108.5">V_SENS</text>
<text x="91.2" y="111">TEMP</text>
<text x="91.2" y="113.5">LDR</text>
<text x="45.6" y="118.6">ECHO</text>
<text x="45.6" y="116.1">IR-RMT</text>
<text x="91.2" y="116.1">LINE-L</text>
<text x="91.2" y="118.6">SDA</text>
<text x="45.6" y="121.1">TRIGGER</text>
<text x="45.6" y="123.7">M-IN4</text>
<text x="91.2" y="123.7">LINE-C</text>
<text x="91.2" y="121.1">SCL</text>
<text x="45.6" y="128.7">M-ENB</text>
<text x="45.6" y="131.3">M-ENA</text>
<text x="45.6" y="126.2">M-IN3</text>
<text x="91.2" y="126.2">LINE-R</text>
<text x="45.6" y="133.8">M-IN2</text>
<text x="91.2" y="133.8">M-IN1</text>
<text x="258.5" y="143.9">TRIGGER</text>
<text x="362.4" y="138.9">BUZZER</text>
<text x="185" y="149">LINE-C</text>
<text x="185" y="146.5">LINE-L</text>
<text x="258.5" y="146.5">ECHO</text>
<text x="185" y="151.5">LINE-R</text>
<text x="362.4" y="169.3">TEMP</text>
<text x="55.7" y="189.5">M-ENA</text>
<text x="53.2" y="194.6">MOTOR1-A</text>
<text x="55.7" y="192.1">M-IN1</text>
<text x="93.8" y="194.6">MOTOR2-A</text>
<text x="93.8" y="192.1">M-IN4</text>
<text x="53.2" y="202.2">MOTOR1-B</text>
<text x="93.8" y="202.2">MOTOR2-B</text>
<text x="55.7" y="204.7">M-IN2</text>
<text x="58.3" y="207.3">VIN</text>
<text x="93.8" y="207.3">M-ENB</text>
<text x="93.8" y="204.7">M-IN3</text>
</g>
<g font-size="1.9">
<text x="157.1" y="168.8">CIZGI SENSOR HEADER 3 SENSOR VAR ,LEFT</text>
<text x="157.1" y="170.8">SIDE ,CENTER,RIGHT SIDE OLMAK UZERE</text>
</g>
<g font-size="1.8" fill="#0e0e0e">
<text x="172.3" y="27.4">LED</text>
<text x="172.3" y="62.9">LDR</text>
<text x="162.2" y="138.9">CIZGI SENSOR HEADER</text>
</g>
</svg>
